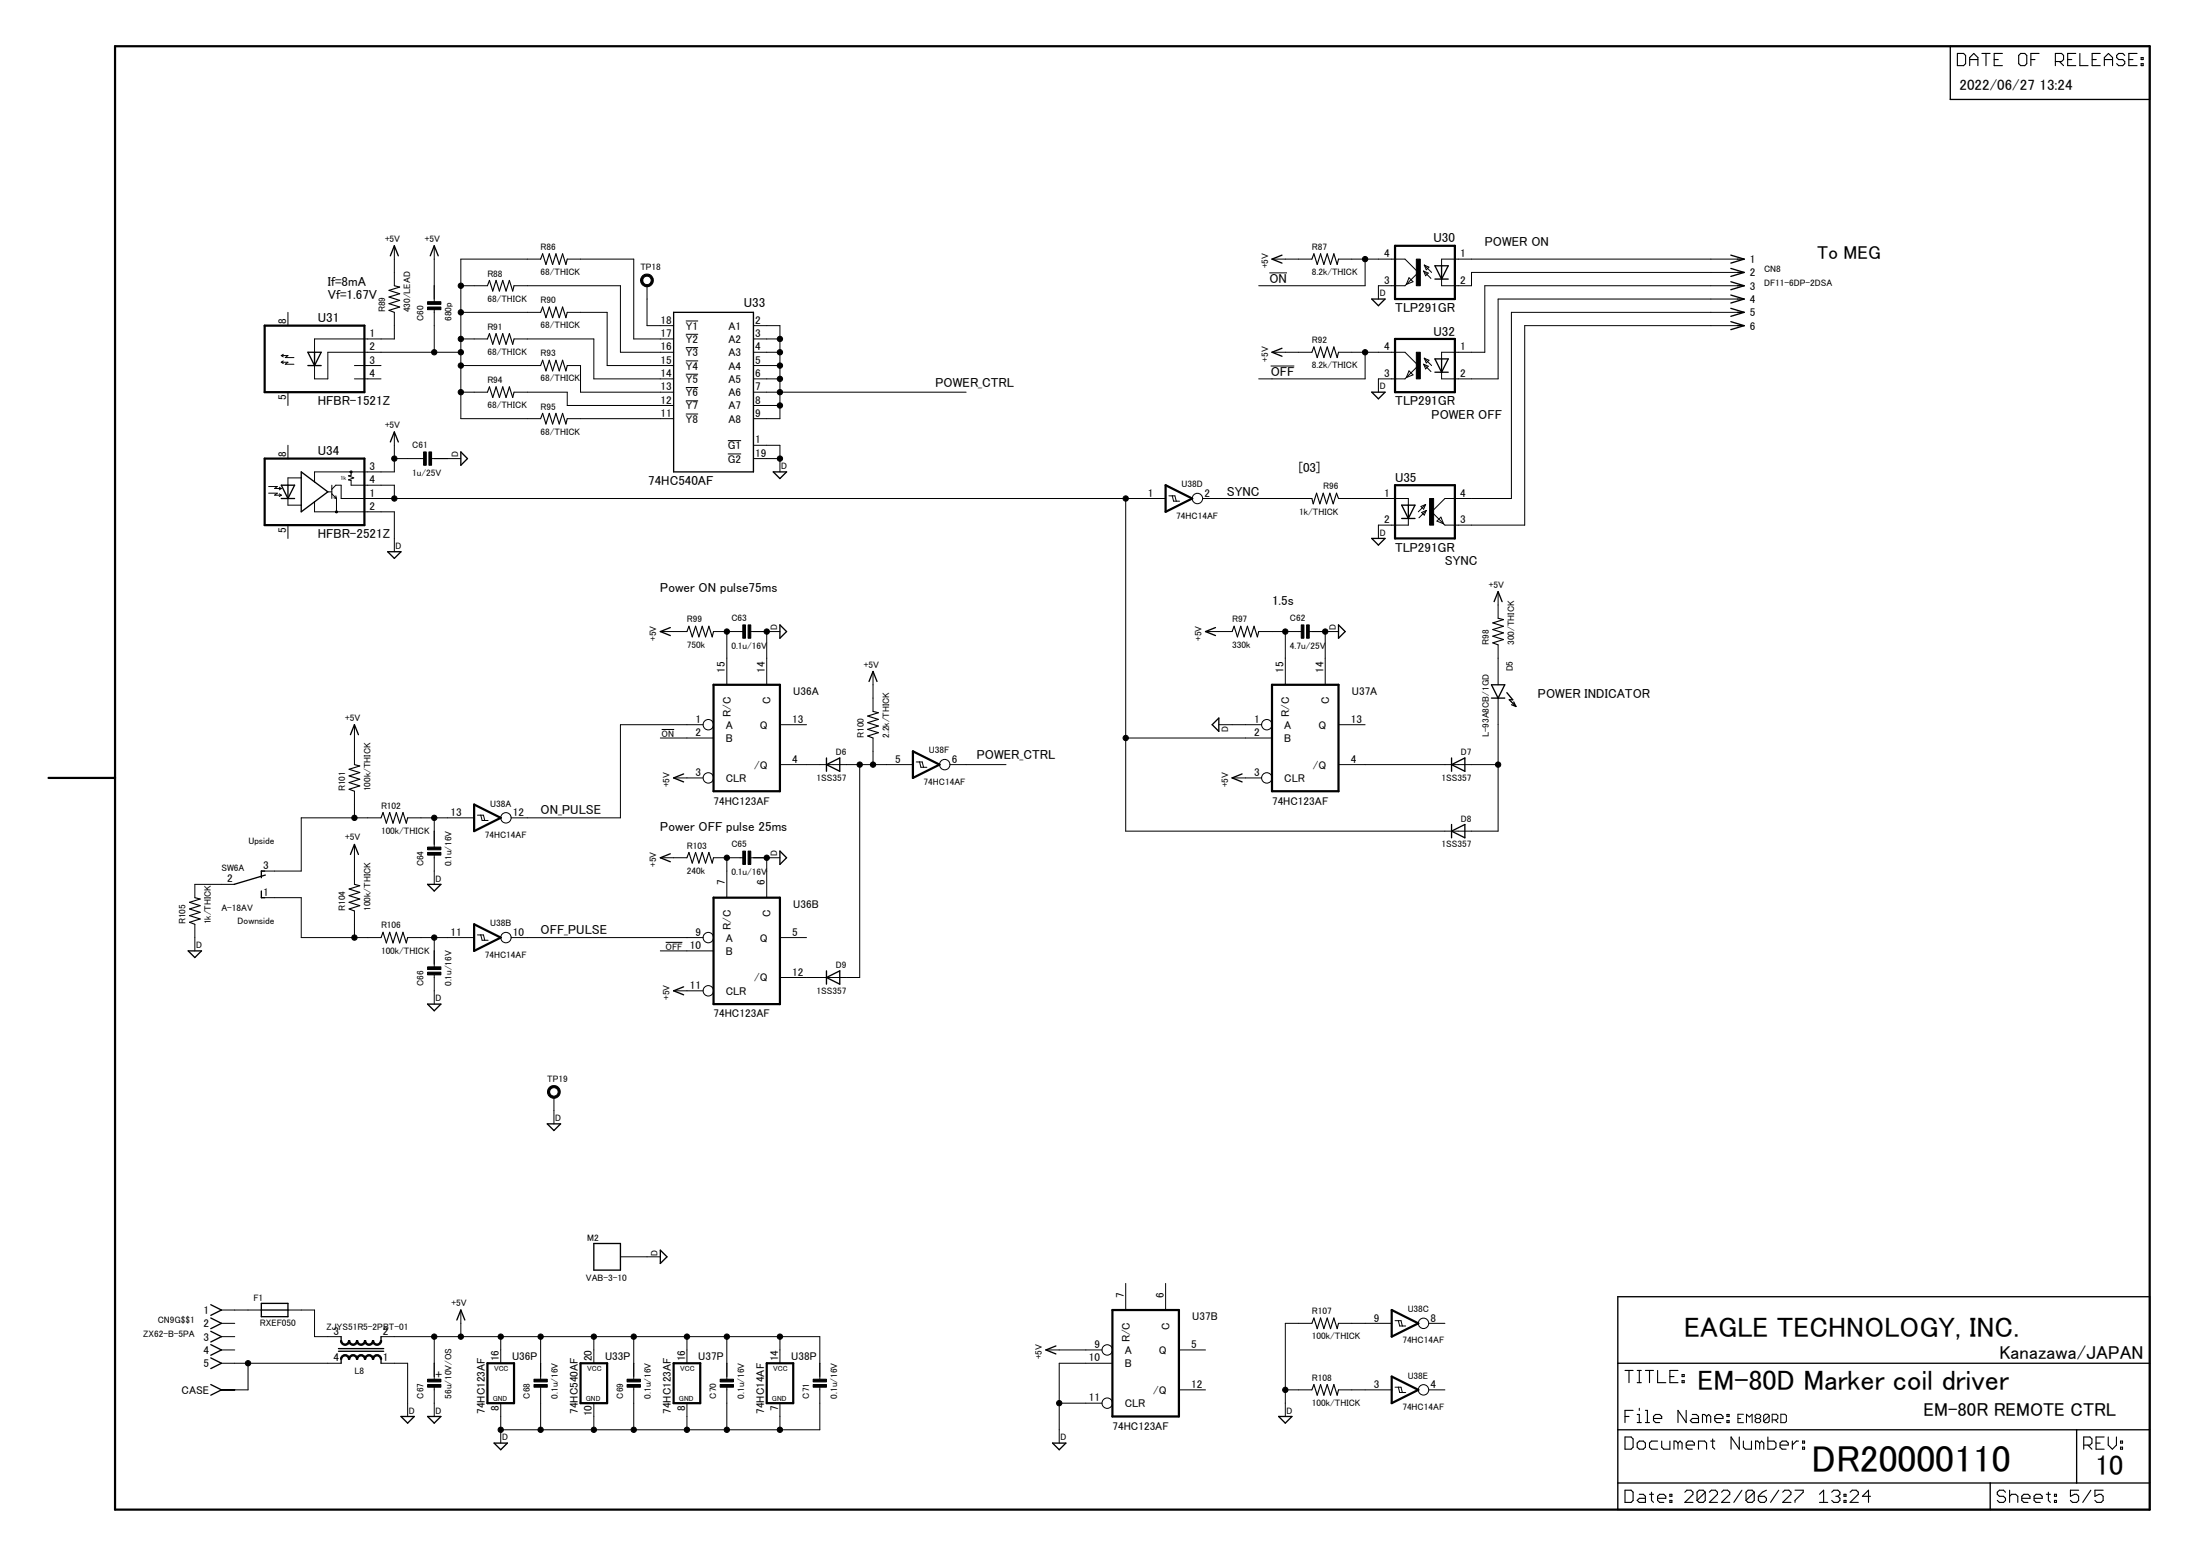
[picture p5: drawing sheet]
<svg xmlns="http://www.w3.org/2000/svg" width="420mm" height="297mm" viewBox="0 0 420 297" stroke-linecap="round" stroke-linejoin="round" font-family="sans-serif">
<g fill="none" stroke="#000" stroke-width=".19">
<path d="M55 59.6v2.6M75.3 59.6v5.1h-15.2v2.5M75.3 46.9v7.6M82.9 46.9v10.7M82.9 59.1v8.1M88 54.5h5.1M88 59.6h15.3M98.2 54.5h20.3v12.7h10.2M103.3 49.5h-15.3v30.4h15.3M108.3 49.5h12.7v15.2h7.7M108.3 59.6h7.7v10.2h12.7M123.6 54.5v7.7h5.1"/>
<path d="M242.4 52.1h3.4M242.9 49.5h7.6M255.6 49.5h12.7l2.6 2.5-2.6 2.5h-5.1v2.6M260.7 49.5v5h-20.3M269.1 53l.8 .8-1.3 .5zM271.9 51.8l1.4 1.3M271.9 51.8l.9 .3-.5 .5zM272 50.6l.9 .4-.5 .5zM272 50.6l1.4 1.4M331.8 57.1h-45.7v15.2h-10.8v-1.2M331.8 54.5h-48.2v12.7h-8.3v1.3M331.8 59.6h-43.2v35.6h-12.7l-2.5 2.5 2.5 2.5h15.3v-38h40.6"/>
<path d="M331.8 49.5h-56.5v1.2M331.8 52h-50.8v2.5h-5.7v-1.2M53.7 69.2h1.3l-.5 .3h1.6M53.7 69.2l.4 .2M53.7 67.9h1.3l-.5 .4h1.6M53.7 67.9l.4 .2M54.1 68.9l-.4 .3M54.1 67.6l-.4 .3M55 74.9v2.5M67.7 72.3h5.1M67.7 69.8h5.1M88 67.2h-25.4v5.1h-2.5v-2.5"/>
<path d="M88 64.7h5.1M88 69.8h15.3M88 74.9h5.1M98.2 64.7h15.2v7.6h15.3M98.2 74.9h10.1v2.5h20.4M108.3 69.8h2.6v5.1h17.8M108.3 79.9h20.4M131 61.3h2.3M131 63.8h2.3M131 66.4h2.3M131 68.9h2.3M131 71.4h2.3"/>
<path d="M131 74h2.3M131 76.5h2.3M131 79h2.3M143.9 64.7h5M143.9 72.3h5M143.9 67.2h5M143.9 69.8h5M143.9 62.2h5v17.7h-5M143.9 74.9h40.6M143.9 77.4h5M242.7 69.9h4.5M242.9 67.2h7.6"/>
<path d="M255.6 67.2h12.7l2.6 2.6-2.6 2.5h-5.1v2.6M260.7 67.2v5.1h-20.3M269.1 70.8l.8 .8-1.3 .5zM271.9 69.5l1.4 1.4M271.9 69.5l.9 .4-.5 .5zM272 68.4l.9 .4-.5 .5zM272 68.4l1.4 1.4M51.3 92.9h1.7l-.5 .4h1.2M51.3 94.1h1.7l-.5 .4h1.2M53.3 93l.4 .3M53.3 94.3l.4 .2M53.7 93.3l-.4 .2"/>
<path d="M53.7 94.5l-.4 .3M55 85v2.5M55 95.2v1.2h2.5M57.5 91.2h-2.5v1.4M60.1 95.8v1.9h15.2v7.6M62.5 93.9h.9M63.4 92.6v2.6M63.4 94.3l.9 .9M63.4 93.4l.7-.8h1.1v2.6h157.4M63.8 95l.5 .2M64.1 94.7l.2 .5M64.3 95.2v2.5"/>
<path d="M67.1 90.1v.6l-.6 .1 1.1 .4-1.1 .4 .6 .1v.9h8.2v2.6M75.3 82.5v7.6h-15.2v1.9M75.3 87.5h5.6M82.4 87.5h5.6M139 84.1h2.5M139 86.7h2.5M143.9 85h5v5.1M143.9 87.5h5M215 95.2v63.5h71.1v-25.4M223.2 94.7h1.2l.2 1M223.9 94.7l.2 1h1.2M229.7 95.2h20.8"/>
<path d="M255.6 95.2h13.4v1.2M269 99v1.2h-5.8v2.6M271.4 96.7l.9-.4-.4 .9zM271.5 97.8l.9-.3-.4 .8zM272.3 96.3l-1.4 1.4M272.4 97.5l-1.4 1.3M274.4 99.5l.8-.8 .5 1.3zM55 100.2v2.6M286.1 112.9v5.1M67.7 138.3v7.7M126.1 120.6h5.1M126.4 139.3h2.4"/>
<path d="M134.3 138.3h-15.8v17.8h-20.9M136.3 120.6h5.6M138.8 120.6v10.1M143.4 120.6h5.5M146.4 120.6v10.1M148.9 138.3h5.1M166.7 128.2v7.6M230.2 120.6h5.1M232.8 138.3h8.2M240.4 120.6h8.1M245.5 120.6v10.1M250 120.6h5.6"/>
<path d="M253.1 120.6v10.1M255.6 138.3h5.1M286.1 123.1v7.6M67.7 151v5.1M72.8 156.1h-15.3v10.2h-7.6M77.9 156.1h12.7M82.9 156.1v5.6M91.2 155.6h1.1l.3 1M91.8 155.6l.3 1h1.1M126.1 140.9h10.2M128.7 148.5h5.6M148.9 146h25.4"/>
<path d="M164.2 146v40.6h-15.3M166.7 140.9v5.1M175 145.5h1.1l.3 1M175.6 145.5l.3 1h1.1M181.4 146h10.7M215 140.9h27.9M235.3 148.5h5.7M255.6 146h30.5M37.2 176.4v5.1M44.8 168.8h-7.6v2.6M49.9 171.4h7.6v7.6h15.3M67.7 161.2v7.6"/>
<path d="M67.7 173.9v5.1M77.9 179h12.7M82.9 163.2v5.6M82.9 179v5.6M91.2 178.5h1.1l.3 1M91.8 178.5l.3 1h1.1M97.6 179h36.7M126.1 163.7h5.1M127.1 179.9h3.2M136.3 163.7h5.6M138.8 163.7v7.7M143.4 163.7h5.5"/>
<path d="M146.4 163.7v7.7M148.9 179h5.1M82.9 186.1v5.6M126.1 181.5h10.2M128.7 189.1h5.6M105.8 209.5v5M118.5 239.9h7.6M42.3 255.2h2.5M42.3 250.1h7.6M42.3 252.6h2.5M42.3 257.7h2.5M55 250.1h5.1v5.1h5.1"/>
<path d="M72.8 255.2h83.8v8.1M82.9 255.2v8.1M88 250.1v5.1M95.6 255.2v5M103.3 255.2v8.1M113.4 255.2v5M121 255.2v8.1M131.2 255.2v5M138.8 255.2v8.1M148.9 255.2v5M199.7 257.7h10.8M215 245v5.1"/>
<path d="M222.6 245v5.1M225.1 257.7h5.1M250.5 252.6h-5v17.8M255.6 252.6h10.2M266.4 252.1h1.2l.2 1M267.1 252.1l.2 1h1.2M272.9 252.6h3M42.3 260.2h22.9M47.4 260.2v5.1h-5.1M72.8 260.2h5.1v10.2M82.9 264.8v5.6M95.6 267.9v7.6"/>
<path d="M103.3 264.8v8.1M113.4 267.9v5M121 264.8v8.1M131.2 267.9v5M138.8 264.8v8.1M148.9 267.9v5M156.6 264.8v8.1h-61M202.3 267.9h8.2M212.4 260.2h-10.1v15.3M225.1 265.3h5.1M245.5 265.3h5M255.6 265.3h10.2"/>
<path d="M266.4 264.8h1.2l.2 1M267.1 264.8l.2 1h1.2M272.9 265.3h3M331.9 270.8h.5M333 270h-1.1v1.6h1.1M333.5 271.6v-1.6l.6 .5 .5-.5v1.6M335.4 270.8l-.2-.3v-.2l.2-.3h.6l.3 .3v.2l-.3 .3M335.4 270.8l-.2 .3v.2l.2 .3h.6l.3-.3v-.2l-.3-.3M335.4 270.8h.6M337.9 270.3l-.3-.3h-.5l-.3 .3v1M337.9 270.3v1l-.3 .3h-.5l-.3-.3M337.9 270.3l-1.1 1"/>
<path d="M338.5 271.1h.8l.2-.3v-.5l-.2-.3h-.8v1.6M339 271.1l.5 .5M340.1 270h.8l.3 .3v1l-.3 .3h-.8z"/>
<circle cx="228.7" cy="95.2" r=".99"/>
<circle cx="135.3" cy="138.3" r=".99"/>
<circle cx="241.9" cy="138.3" r=".99"/>
<circle cx="96.6" cy="156.1" r=".99"/>
<circle cx="135.3" cy="148.5" r=".99"/>
<circle cx="180.4" cy="146" r=".99"/>
<circle cx="241.9" cy="148.5" r=".99"/>
<circle cx="96.6" cy="179" r=".99"/>
<circle cx="135.3" cy="179" r=".99"/>
<circle cx="135.3" cy="189.1" r=".99"/>
<circle cx="211.5" cy="257.7" r=".99"/>
<circle cx="271.9" cy="252.6" r=".99"/>
<circle cx="211.5" cy="267.9" r=".99"/>
<circle cx="271.9" cy="265.3" r=".99"/>
</g>
<g fill="none" stroke="#000" stroke-width=".42">
<path d="M22 8.8h388.5v279.4h-388.5zM266.4 46.9h11.5v10.2h-11.5zM50.5 62.2h19.1v12.7h-19.1zM266.4 64.7h11.5v10.2h-11.5zM50.5 87.5h19.1v12.7h-19.1zM222.6 92.6l5.1 2.6-5.1 2.5zM266.4 92.6h11.5v10.2h-11.5zM136.3 130.7h12.6v20.3h-12.6zM242.9 130.7h12.7v20.3h-12.7zM9.3 148.5h12.7M90.6 153.6l5 2.5-5 2.6zM174.3 143.4l5.1 2.6-5.1 2.5z"/>
<path d="M90.6 176.4l5 2.6-5 2.5zM136.3 171.4h12.6v20.3h-12.6zM212.4 250.1h12.7v20.3h-12.7zM265.8 250.1l5.1 2.5-5.1 2.6zM93.1 260.2h5.1v7.7h-5.1zM110.9 260.2h5.1v7.7h-5.1zM128.7 260.2h5v7.7h-5zM146.4 260.2h5.1v7.7h-5.1zM265.8 262.8l5.1 2.5-5.1 2.6z"/>
</g>
<g fill="none" stroke="#000" stroke-width=".25">
<path d="M372.5 8.8h38v10.2h-38zM74.5 48.8l.8-1.9 .8 1.9M82.2 48.8l.7-1.9 .8 1.9M128.7 59.6h15.2v30.5h-15.2zM244.8 48.7l-1.9 .8 1.9 .7M262 57.1h2.5l-1.3 1.3zM274 50.7h2.6l-1.3 2.6zM274 53.3h2.6M275.3 50.7v2.6M330.6 48.7l2.5 .8M330.6 51.2l2.5 .8M330.6 53.8l2.5 .7"/>
<path d="M330.6 56.3l2.5 .8M330.6 58.9l2.5 .7M331.8 59.6h1.3M331.8 57.1h1.3M331.8 49.5h1.3M331.8 52h1.3M331.8 54.5h1.3M333.1 49.5l-2.5 .7M333.1 52l-2.5 .8M333.1 54.5l-2.5 .8M333.1 57.1l-2.5 .7M333.1 59.6l-2.5 .8"/>
<path d="M58.8 67.2h2.5l-1.2 2.6zM58.8 69.8h2.5M60.1 67.2v2.6M244.8 66.5l-1.9 .7 1.9 .8M262 74.9h2.5l-1.3 1.2zM274 68.5h2.6l-1.3 2.6zM274 71.1h2.6M275.3 68.5v2.6M330.6 61.4l2.5 .8M331.8 62.2h1.3M333.1 62.2l-2.5 .7M53.7 92.6h2.6l-1.3 2.6z"/>
<path d="M53.7 95.2h2.6M55 92.6v2.6M57.5 90.1l5.1 3.8-5.1 3.8zM74.5 84.4l.8-1.9 .8 1.9M88 86.3l1.3 1.2-1.3 1.3zM147.7 90.1h2.5l-1.3 1.3zM267.7 96.4h2.5l-1.2 2.6zM267.7 99h2.5M269 96.4v2.6M74 105.3h2.6l-1.3 1.3zM128 119.8l-1.9 .8 1.9 .7M148.9 119.3l1.3 1.3-1.3 1.2z"/>
<path d="M232.1 119.8l-1.9 .8 1.9 .7M255.6 119.3l1.3 1.3-1.3 1.2zM262 102.8h2.5l-1.3 1.3zM285.3 114.9l.8-2 .8 2M166 130.1l.7-1.9 .8 1.9M232.8 137.1v2.5l-1.3-1.3zM284.8 130.7h2.6l-1.3 2.6zM284.8 133.3h2.6M287.8 132.2l1.1 1.4h-.7l1.3 1.3-.8-.4M289.1 134l.4 .9M66.9 140.3l.8-2 .8 2M130.6 147.7l-1.9 .8 1.9 .8"/>
<path d="M157.8 146l2.6-1.3v2.5zM157.8 144.7v2.5M237.2 147.7l-1.9 .8 1.9 .8M277.2 146l2.6-1.3v2.5zM277.2 144.7v2.5M277.2 157.4v2.5M277.2 158.7l2.6-1.3v2.5zM49.9 170.1v1.3h.6M50.5 166.3h-.6v1.3M50.7 167l-6 1.8M66.9 163.1l.8-1.9 .8 1.9M81.7 168.8h2.5l-1.3 1.3z"/>
<path d="M128 163l-1.9 .7 1.9 .8M148.9 162.5l1.3 1.2-1.3 1.3zM35.9 181.5h2.6l-1.3 1.3zM81.7 191.7h2.5l-1.3 1.3zM130.6 188.4l-1.9 .7 1.9 .8M157.8 185.3v2.6M157.8 186.6l2.6-1.3v2.6zM104.5 214.5h2.6l-1.3 1.3zM113.4 237.4h5.1v5.1h-5.1zM126.1 238.7l1.3 1.2-1.3 1.3zM40.3 249.1l2 1-2 1M40.3 251.6l2 1-2 1"/>
<path d="M40.3 254.1l2 1.1-2 1M40.3 256.7l2 1-2 1M40.3 259.2l2 1-2 1.1M49.9 248.8h5.1v2.6h-5.1zM49.9 250.1h5.1M64.6 258h8.7M64.6 257.5h8.7M65.2 255.2v.7M65.2 259.5v.7M72.8 255.2v.7M72.8 259.5v.7M87.2 252l.8-1.9 .8 1.9"/>
<path d="M201.7 256.9l-2 .8 2 .8M309 247.5h101.5v40.7h-101.5zM40.3 264.3l2 1-2 1M76.6 270.4h2.5l-1.2 1.3zM81.7 270.4h2.5l-1.3 1.3zM94.4 275.5h2.5l-1.3 1.3zM201 275.5h2.6l-1.3 1.3zM244.2 270.4h2.5l-1.2 1.3zM309 272.9h101.5M309 260.2h101.5M396.6 272.9v10.2M309 283.1h101.5"/>
<path d="M380.1 283.1v5.1"/>
</g>
<g fill="none" stroke="#000" stroke-width=".21">
<path d="M373.8 10.2h1.2l.4 .4v1.5l-.4 .4h-1.2zM376.2 12.5v-1.5l.8-.8 .7 .8v1.5M376.2 11.4h1.5M378.5 10.2h1.6M379.3 10.2v2.3M380.9 11.4h.7M382.4 10.2h-1.5v2.3h1.5M385.5 10.6l.4-.4h.8l.4 .4v1.5l-.4 .4h-.8l-.4-.4zM387.9 11.4h.7M389.4 10.2h-1.5v2.3M392.5 11.7h1.2l.4-.3v-.8l-.4-.4h-1.2v2.3M393.3 11.7l.8 .8"/>
<path d="M394.9 11.4h.8M396.4 10.2h-1.5v2.3h1.5M397.2 10.2v2.3h1.6M399.6 11.4h.7M401.1 10.2h-1.5v2.3h1.5M401.9 11.4h1.6M401.9 12.5v-1.5l.8-.8 .8 .8v1.5M405.8 10.6l-.4-.4h-.8l-.4 .4v.4l.4 .4h.8l.4 .3v.4l-.4 .4h-.8l-.4-.4M406.6 11.4h.8M408.1 10.2h-1.5v2.3h1.5M408.9 12.1h.4v.4h-.4zM408.9 11h.4v.4h-.4z"/>
<path d="M75.3 54.5l1 .3-2 .6 2 .7-2 .6 2 .6-2 .7 2 .6-2 .6 1 .4M93.1 54.5l.4-1 .6 2.1 .6-2.1 .7 2.1 .6-2.1 .6 2.1 .7-2.1 .6 2.1 .3-1.1M103.3 49.5l.3-1 .7 2 .6-2 .6 2 .7-2 .6 2 .6-2 .7 2 .2-1M103.3 59.6l.3-1 .7 2 .6-2 .6 2 .7-2 .6 2 .6-2 .7 2 .2-1M250.5 49.5l.4-1 .7 2 .6-2 .6 2 .7-2 .6 2 .6-2 .7 2 .2-1M93.1 64.7l.4-1 .6 2 .6-2 .7 2 .6-2 .6 2 .7-2 .6 2 .3-1M93.1 74.9l.4-1 .6 2 .6-2 .7 2 .6-2 .6 2 .7-2 .6 2 .3-1M103.3 69.8l.3-1 .7 2 .6-2 .6 2 .7-2 .6 2 .6-2 .7 2 .2-1M103.3 79.9l.3-1 .7 2 .6-2 .6 2 .7-2 .6 2 .6-2 .7 2 .2-1M250.5 67.2l.4-1 .7 2.1 .6-2.1 .6 2.1 .7-2.1 .6 2.1 .6-2.1 .7 2.1 .2-1.1M250.5 95.2l.3 1 .6-2.1 .7 2.1 .6-2.1 .6 2.1 .7-2.1 .6 2.1 .6-2.1 .4 1.1M286.1 118l1 .3-2 .6 2 .6-2 .7 2 .6-2 .7 2 .6-2 .6 1 .4"/>
<path d="M131.2 120.6l.4-1.1 .6 2.1 .6-2.1 .7 2.1 .6-2.1 .6 2.1 .7-2.1 .6 2.1 .3-1M166.7 135.8l1 .3-2 .6 2 .6-2 .7 2 .6-2 .6 2 .7-2 .6 1 .4M235.3 120.6l.4-1.1 .6 2.1 .7-2.1 .6 2.1 .6-2.1 .7 2.1 .6-2.1 .6 2.1 .3-1M67.7 146l1 .2-2 .7 2 .6-2 .6 2 .7-2 .6 2 .6-2 .7 1 .3M72.8 156.1l.4-1 .6 2 .6-2 .7 2 .6-2 .6 2 .7-2 .6 2 .3-1M37.2 171.4l1 .2-2 .7 2 .6-2 .6 2 .7-2 .6 2 .6-2 .7 1 .3M67.7 168.8l1 .3-2 .6 2 .6-2 .7 2 .6-2 .7 2 .6-2 .6 1 .4M72.8 179l.4-1 .6 2 .6-2 .7 2 .6-2 .6 2 .7-2 .6 2 .3-1M131.2 163.7l.4-1 .6 2.1 .6-2.1 .7 2.1 .6-2.1 .6 2.1 .7-2.1 .6 2.1 .3-1.1M250.5 252.6l.4-1 .7 2 .6-2 .6 2 .7-2 .6 2 .6-2 .7 2 .2-1M250.5 265.3l.4-1 .7 2 .6-2 .6 2 .7-2 .6 2 .6-2 .7 2 .2-1M310.3 274.3h1.2l.4 .4v1.6l-.4 .3h-1.2z"/>
<path d="M310.3 261.6h1.6M310.3 270.4h.8M311.1 261.6v2.3M311.9 269.2h-1.6v2.4M312.7 275.5l.4-.4h.7l.4 .4v.8l-.4 .3h-.7l-.4-.3zM312.7 261.6h.8M312.7 263.9h.8M312.7 270h.4v1.6M312.7 271.6h.8M313.1 261.6v2.3M313.1 268.8v.4M314.2 261.6h1.6"/>
<path d="M314.2 269.2h.4v2.4M314.2 271.6h.8M315 261.6v2.3M315.8 270.8h1.6v-.4l-.4-.4h-.8l-.4 .4v.8l.4 .4h.8M316.6 261.6v2.3h1.5M316.6 275.1h-1.2l-.4 .4v.8l.4 .3h1.2M317.4 275.1v1.2l.4 .3h1.1v-1.5M318.9 262.8h.8M320.5 261.6h-1.6v2.3h1.6M320.5 275.5l-.4-.4h-.4v1.5M320.5 275.5l.4-.4 .3 .4v1.1M320.5 275.5v1.1"/>
<path d="M321.2 263.6h.4v.3h-.4zM321.2 262.4h.4v.4h-.4zM322 275.9h1.6v-.4l-.4-.4h-.8l-.4 .4v.8l.4 .3h.8M322 269.2v2.4l-1.5-2.4v2.4M323.2 270h.8l.4 .4v1.2h-1.2l-.4-.4 .4-.4h1.2M324.4 276.6v-1.5h1.1l.4 .4v1.1M325.9 270.4v1.2M325.9 270.4l-.4-.4h-.4v1.6M325.9 270.4l.4-.4 .4 .4v1.2M326.7 275.1h.8M327.1 274.7v1.6l.4 .3M327.5 270.8h1.6v-.4l-.4-.4h-.8l-.4 .4v.8l.4 .4h.8"/>
<path d="M329.8 270h.4v.4h-.4zM329.8 271.2h.4v.4h-.4zM332.2 274.3v2.3l-1.6-2.3v2.3M333 275.1v1.2l.3 .3h1.2v-1.5M336.1 275.5l-.4-.4h-.4v1.5M336.1 275.5v1.1M336.1 275.5l.3-.4 .4 .4v1.1M337.6 274.3v2.3h1.2l.4-.3v-.8l-.4-.4h-1.2M340 275.9h1.5v-.4l-.4-.4h-.7l-.4 .4v.8l.4 .3h.7M342.3 275.1v1.5M343.5 275.1h-.4l-.8 .8M344.3 276.3h.3v.3h-.3z"/>
<path d="M344.3 275.1h.3v.4h-.3zM398 275.9h1.1l.4-.4v-.8l-.4-.4h-1.1v2.3M398.7 275.9l.8 .7M400.3 275.5h.8M401.8 274.3h-1.5v2.3h1.5M402.6 274.3v1.6l.8 .7 .8-.7v-1.6M405 276.3h.4v.3h-.4zM405 275.1h.4v.4h-.4zM310.3 284.5h1.2l.4 .4v1.5l-.4 .4h-1.2zM313.1 285.3h.7l.4 .3v1.2h-1.1l-.4-.4 .4-.4h1.1M315 285.3h.8M315.4 284.9v1.5l.4 .4"/>
<path d="M316.6 286h1.5v-.4l-.3-.3h-.8l-.4 .3v.8l.4 .4h.8M318.9 286.4h.4v.4h-.4zM318.9 285.3h.4v.3h-.4zM321.8 284.9l.4-.4h.7l.4 .4v.4l-1.5 1.5h1.5M325.7 284.9v1.5l-.4 .4h-.8l-.4-.4M325.7 284.9l-.4-.4h-.8l-.4 .4v1.5M325.7 284.9l-1.6 1.5M326.5 284.9l.3-.4h.8l.4 .4v.4l-1.5 1.5h1.5M328.8 284.9l.4-.4h.7l.4 .4v.4l-1.5 1.5h1.5M332.7 284.5l-1.6 2.3M335 284.9v1.5l-.4 .4h-.8l-.3-.4M335 284.9l-.4-.4h-.8l-.3 .4v1.5"/>
<path d="M335 284.9l-1.5 1.5M335.8 285.6h1.2l.4 .4v.4l-.4 .4h-.8l-.4-.4zM337.4 284.5l-.8 .4-.8 .7M339.7 284.5l-1.6 2.3M340.5 284.9l.4-.4h.8l.3 .4v.4l-1.5 1.5h1.5M342.8 284.5h1.6v.4l-1.6 1.5v.4M347.5 286.8h1.6M347.5 285.3l.8-.8v2.3M349.8 284.9l.4-.4h.8l.4 .4v.4l-.4 .3M350.6 285.6h.4M351 285.6l.4 .4v.4l-.4 .4h-.8l-.4-.4M352.2 286.4h.4v.4h-.4z"/>
<path d="M352.2 285.3h.4v.3h-.4zM353.3 284.9l.4-.4h.8l.4 .4v.4l-1.6 1.5h1.6M357.2 285.6h-1.5l1.1-1.1v2.3M383 284.9l-.4-.4h-.8l-.4 .4v.4l.4 .3h.8l.4 .4v.4l-.4 .4h-.8l-.4-.4M383.8 285.6l.4-.3h.8l.4 .3v1.2M383.8 284.5v2.3M386.1 286h1.6v-.4l-.4-.3h-.8l-.4 .3v.8l.4 .4h.8M388.5 286h1.5v-.4l-.4-.3h-.7l-.4 .3v.8l.4 .4h.7M390.8 285.3h.8M391.2 284.9v1.5l.4 .4M392.4 286.4h.3v.4h-.3zM392.4 285.3h.3v.3h-.3z"/>
<path d="M397 284.5h-1.6v1.1l.8-.3h.4l.4 .3v.8l-.4 .4h-.8l-.4-.4M399.3 284.5l-1.5 2.3M401.7 284.5h-1.6v1.1l.8-.3h.4l.4 .3v.8l-.4 .4h-.8l-.4-.4"/>
</g>
<g fill="#000" stroke="#000" stroke-width=".19">
<path d="M122.8 52.6a1.22 1.22 0 0 1 1.8 .4 1.22 1.22 0 0 1-.7 1.7 1.22 1.22 0 0 1-1.6-1.2h.4a.8 .8 0 0 1 1.1-.8 .8 .8 0 0 1 .3 1.4 .8 .8 0 0 1-1.3-.4l-.1-.2h-.4l.1-.3z" fill-rule="evenodd"/>
<path d="M64.1 97.6h.3v.3h-.3v-.2h.2h-.2z" fill-rule="evenodd"/>
<path d="M66.9 90h.3v.2h-.3l-.1-.1h.3h-.3z" fill-rule="evenodd"/>
<path d="M105 207.5a1.22 1.22 0 0 1 1.9 .4 1.22 1.22 0 0 1-.8 1.7 1.22 1.22 0 0 1-1.5-1.2h.4a.82 .82 0 0 1 1.1-.8 .82 .82 0 0 1 .2 1.4 .82 .82 0 0 1-1.3-.3v-.3h-.4v-.3z" fill-rule="evenodd"/>
<path d="M65 255.9h.3a.63 .63 0 0 0 .6 .7 .63 .63 0 0 0 .6-.7h.3a.89 .89 0 0 1-.9 .9 .89 .89 0 0 1-.9-.9z" fill-rule="evenodd"/>
<path d="M65.2 258.9a.89 .89 0 0 1 1-.3 .89 .89 0 0 1 .6 .9h-.3a.63 .63 0 0 0-.6-.7 .63 .63 0 0 0-.6 .7h-.3z" fill-rule="evenodd"/>
<path d="M66.5 255.9h.3a.63 .63 0 0 0 .6 .7 .63 .63 0 0 0 .7-.7h.2a.89 .89 0 0 1-.9 .9 .89 .89 0 0 1-.9-.9z" fill-rule="evenodd"/>
<path d="M66.8 258.9a.89 .89 0 0 1 1-.3 .89 .89 0 0 1 .5 .9h-.2a.63 .63 0 0 0-.7-.7 .63 .63 0 0 0-.6 .7h-.3z" fill-rule="evenodd"/>
<path d="M68.1 255.9h.2a.63 .63 0 0 0 .7 .7 .63 .63 0 0 0 .6-.7h.2a.89 .89 0 0 1-.8 .9 .89 .89 0 0 1-.9-.9z" fill-rule="evenodd"/>
<path d="M68.3 258.9a.89 .89 0 0 1 1-.3 .89 .89 0 0 1 .5 .9h-.2a.63 .63 0 0 0-.6-.7 .63 .63 0 0 0-.7 .7h-.2z" fill-rule="evenodd"/>
<path d="M69.6 255.9h.2a.63 .63 0 0 0 .7 .7 .63 .63 0 0 0 .6-.7h.3a.89 .89 0 0 1-.9 .9 .89 .89 0 0 1-.9-.9z" fill-rule="evenodd"/>
<path d="M69.8 258.9a.89 .89 0 0 1 1-.3 .89 .89 0 0 1 .6 .9h-.3a.63 .63 0 0 0-.6-.7 .63 .63 0 0 0-.7 .7h-.2z" fill-rule="evenodd"/>
<path d="M71.1 255.9h.3a.63 .63 0 0 0 .6 .7 .63 .63 0 0 0 .6-.7h.3a.89 .89 0 0 1-.9 .9 .89 .89 0 0 1-.9-.9z" fill-rule="evenodd"/>
<path d="M71.3 258.9a.89 .89 0 0 1 1-.3 .89 .89 0 0 1 .6 .9h-.3a.63 .63 0 0 0-.6-.7 .63 .63 0 0 0-.6 .7h-.3z" fill-rule="evenodd"/>
<circle cx="88" cy="54.5" r=".51"/>
<circle cx="88" cy="59.6" r=".51"/>
<circle cx="260.7" cy="49.5" r=".51"/>
<circle cx="82.9" cy="67.2" r=".51"/>
<circle cx="88" cy="74.9" r=".51"/>
<circle cx="88" cy="67.2" r=".51"/>
<circle cx="88" cy="64.7" r=".51"/>
<circle cx="88" cy="69.8" r=".51"/>
<circle cx="148.9" cy="69.8" r=".51"/>
<circle cx="148.9" cy="67.2" r=".51"/>
<circle cx="148.9" cy="64.7" r=".51"/>
<circle cx="148.9" cy="72.3" r=".51"/>
<circle cx="148.9" cy="77.4" r=".51"/>
<circle cx="148.9" cy="74.9" r=".51"/>
<circle cx="260.7" cy="67.2" r=".51"/>
<circle cx="75.3" cy="87.5" r=".51"/>
<circle cx="75.3" cy="95.2" r=".51"/>
<circle cx="148.9" cy="87.5" r=".51"/>
<circle cx="215" cy="95.2" r=".51"/>
<circle cx="138.8" cy="120.6" r=".51"/>
<circle cx="146.4" cy="120.6" r=".51"/>
<circle cx="245.5" cy="120.6" r=".51"/>
<circle cx="253.1" cy="120.6" r=".51"/>
<circle cx="67.7" cy="156.1" r=".51"/>
<circle cx="82.9" cy="156.1" r=".51"/>
<circle cx="164.2" cy="146" r=".51"/>
<circle cx="166.7" cy="146" r=".51"/>
<circle cx="215" cy="140.9" r=".51"/>
<circle cx="286.1" cy="146" r=".51"/>
<circle cx="67.7" cy="179" r=".51"/>
<circle cx="82.9" cy="179" r=".51"/>
<circle cx="138.8" cy="163.7" r=".51"/>
<circle cx="146.4" cy="163.7" r=".51"/>
<circle cx="82.9" cy="255.2" r=".51"/>
<circle cx="88" cy="255.2" r=".51"/>
<circle cx="95.6" cy="255.2" r=".51"/>
<circle cx="103.3" cy="255.2" r=".51"/>
<circle cx="113.4" cy="255.2" r=".51"/>
<circle cx="121" cy="255.2" r=".51"/>
<circle cx="131.2" cy="255.2" r=".51"/>
<circle cx="138.8" cy="255.2" r=".51"/>
<circle cx="148.9" cy="255.2" r=".51"/>
<circle cx="47.4" cy="260.2" r=".51"/>
<circle cx="95.6" cy="272.9" r=".51"/>
<circle cx="103.3" cy="272.9" r=".51"/>
<circle cx="113.4" cy="272.9" r=".51"/>
<circle cx="121" cy="272.9" r=".51"/>
<circle cx="131.2" cy="272.9" r=".51"/>
<circle cx="138.8" cy="272.9" r=".51"/>
<circle cx="148.9" cy="272.9" r=".51"/>
<circle cx="202.3" cy="267.9" r=".51"/>
<circle cx="245.5" cy="265.3" r=".51"/>
</g>
<g fill="#000" stroke="#000" stroke-width=".19">
<path d="M81.7 57.6h2.5v.5h-2.5zM81.7 58.6h2.5v.5h-2.5zM270.5 49.5h.8v5h-.8zM270.5 67.2h.8v5.1h-.8zM80.9 86.3h.5v2.5h-.5zM81.9 86.3h.5v2.5h-.5zM273 95.2h.8v5h-.8zM141.9 119.3h.5v2.5h-.5zM142.9 119.3h.5v2.5h-.5zM248.5 119.3h.5v2.5h-.5zM249.5 119.3h.5v2.5h-.5zM81.7 161.7h2.5v.5h-2.5z"/>
<path d="M81.7 162.7h2.5v.5h-2.5zM141.9 162.5h.5v2.5h-.5zM142.9 162.5h.5v2.5h-.5zM81.7 184.6h2.5v.5h-2.5zM81.7 185.6h2.5v.5h-2.5zM81.7 263.3h2.5v.5h-2.5zM81.7 264.3h2.5v.5h-2.5zM102 263.3h2.5v.5h-2.5zM102 264.3h2.5v.5h-2.5zM119.8 263.3h2.5v.5h-2.5zM119.8 264.3h2.5v.5h-2.5zM137.5 263.3h2.6v.5h-2.6z"/>
<path d="M137.5 264.3h2.6v.5h-2.6zM155.3 263.3h2.5v.5h-2.5zM155.3 264.3h2.5v.5h-2.5z"/>
</g>
<text font-size="7.2" x="346" y="281.1">DR20000110</text>
<g font-size="5.4">
<text x="321.7" y="255.2">EAGLE TECHNOLOGY, INC.</text>
<text x="324.2" y="265.3">EM-80D Marker coil driver</text>
<text x="400.1" y="281.6">10</text>
</g>
<g font-size="3.6">
<text x="347.1" y="49.5">To MEG</text>
<text x="381.9" y="259.5">Kanazawa/JAPAN</text>
<text x="367.4" y="270.4">EM-80R REMOTE CTRL</text>
</g>
<g font-size="2.9">
<text x="374.2" y="17.2">2022/06/27</text>
<text x="389.5" y="17.2">13:24</text>
</g>
<g font-size="2.5">
<text x="273.7" y="46.3">U30</text>
<text x="283.6" y="46.9">POWER ON</text>
<text x="62.6" y="54.5">If=8mA</text>
<text x="62.6" y="57.1">Vf=1.67V</text>
<text x="142.1" y="58.6">U33</text>
<text x="242.4" y="54">ON</text>
<text x="266.5" y="59.6">TLP291GR</text>
<text x="60.7" y="61.5">U31</text>
<text x="273.7" y="64.1">U32</text>
<text x="242.7" y="71.8">OFF</text>
<text x="60.7" y="77.4">HFBR-1521Z</text>
<text x="178.7" y="73.8">POWER_CTRL</text>
<text x="266.5" y="77.4">TLP291GR</text>
<text x="273.4" y="79.9">POWER OFF</text>
<text x="60.7" y="86.9">U34</text>
<text x="123.8" y="92.6">74HC540AF</text>
<text x="234.3" y="94.7">SYNC</text>
<text x="248" y="90.1">[03]</text>
<text x="266.4" y="92">U35</text>
<text x="60.7" y="102.8">HFBR-2521Z</text>
<text x="266.4" y="105.3">TLP291GR</text>
<text x="275.9" y="107.9">SYNC</text>
<text x="126.1" y="113">Power ON pulse75ms</text>
<text x="242.9" y="115.5">1.5s</text>
<text x="293.7" y="133.3">POWER INDICATOR</text>
<text x="186.5" y="144.9">POWER_CTRL</text>
<text x="103.2" y="155.4">ON_PULSE</text>
<text x="126.1" y="158.7">Power OFF pulse 25ms</text>
<text x="103.2" y="178.2">OFF_PULSE</text>
<text x="83.2" y="263.3">+</text>
</g>
<g font-size="2.1">
<text x="264.4" y="49.1">4</text>
<text x="278.8" y="49.1">1</text>
<text x="334.2" y="50.2">1</text>
<text x="334.2" y="52.8">2</text>
<text x="264.4" y="54.2">3</text>
<text x="278.8" y="54.2">2</text>
<text x="334.2" y="55.3">3</text>
<text x="334.2" y="57.8">4</text>
<text x="54.6" y="61.8" transform="rotate(-90 54.6 61.8)">8</text>
<text x="70.6" y="64.3">1</text>
<text x="126.1" y="61.8">18</text>
<text x="126.1" y="64.3">17</text>
<text x="131" y="62.9">Y1</text>
<text x="131" y="65.5">Y2</text>
<text x="139.1" y="62.9">A1</text>
<text x="139.1" y="65.5">A2</text>
<text x="144.2" y="61.8">2</text>
<text x="144.2" y="64.3">3</text>
<text x="334.2" y="60.4">5</text>
<text x="334.2" y="62.9">6</text>
<text x="70.6" y="66.9">2</text>
<text x="70.6" y="72">4</text>
<text x="70.6" y="69.4">3</text>
<text x="126.1" y="66.9">16</text>
<text x="126.1" y="69.4">15</text>
<text x="126.1" y="72">14</text>
<text x="131" y="68">Y3</text>
<text x="131" y="70.5">Y4</text>
<text x="139.1" y="68">A3</text>
<text x="139.1" y="70.5">A4</text>
<text x="144.2" y="66.9">4</text>
<text x="144.2" y="69.4">5</text>
<text x="144.2" y="72">6</text>
<text x="264.4" y="72">3</text>
<text x="264.4" y="66.9">4</text>
<text x="278.8" y="66.9">1</text>
<text x="278.8" y="72">2</text>
<text x="54.6" y="76.3" transform="rotate(-90 54.6 76.3)">5</text>
<text x="126.1" y="74.5">13</text>
<text x="126.1" y="77">12</text>
<text x="131" y="73.1">Y5</text>
<text x="131" y="75.6">Y6</text>
<text x="139.1" y="73.1">A5</text>
<text x="139.1" y="75.6">A6</text>
<text x="144.2" y="74.5">7</text>
<text x="144.2" y="77">8</text>
<text x="126.1" y="79.6">11</text>
<text x="131" y="78.2">Y7</text>
<text x="131" y="80.7">Y8</text>
<text x="139.1" y="78.2">A7</text>
<text x="139.1" y="80.7">A8</text>
<text x="144.2" y="79.6">9</text>
<text x="54.6" y="87.2" transform="rotate(-90 54.6 87.2)">8</text>
<text x="70.6" y="89.7">3</text>
<text x="139" y="85.8">G1</text>
<text x="139" y="88.3">G2</text>
<text x="144.2" y="84.7">1</text>
<text x="144.2" y="87.2">19</text>
<text x="70.6" y="92.3">4</text>
<text x="70.6" y="94.8">1</text>
<text x="219.2" y="94.8">1</text>
<text x="230" y="94.8">2</text>
<text x="264.4" y="94.8">1</text>
<text x="278.8" y="94.8">4</text>
<text x="54.6" y="101.7" transform="rotate(-90 54.6 101.7)">5</text>
<text x="70.6" y="97.4">2</text>
<text x="264.4" y="99.9">2</text>
<text x="278.8" y="99.9">3</text>
<text x="138.4" y="128.4" transform="rotate(-90 138.4 128.4)">15</text>
<text x="146.1" y="128.4" transform="rotate(-90 146.1 128.4)">14</text>
<text x="245.1" y="128.4" transform="rotate(-90 245.1 128.4)">15</text>
<text x="252.7" y="128.4" transform="rotate(-90 252.7 128.4)">14</text>
<text x="132.8" y="138">1</text>
<text x="139.6" y="136.9" transform="rotate(-90 139.6 136.9)">R/C</text>
<text x="147.2" y="134.5" transform="rotate(-90 147.2 134.5)">C</text>
<text x="151.3" y="138">13</text>
<text x="151.5" y="132.6">U36A</text>
<text x="239.5" y="138">1</text>
<text x="246.2" y="136.9" transform="rotate(-90 246.2 136.9)">R/C</text>
<text x="253.9" y="134.5" transform="rotate(-90 253.9 134.5)">C</text>
<text x="258" y="138">13</text>
<text x="258.2" y="132.6">U37A</text>
<text x="132.8" y="140.5">2</text>
<text x="138.6" y="139.1">A</text>
<text x="138.6" y="141.6">B</text>
<text x="145.1" y="139.1">Q</text>
<text x="239.5" y="140.5">2</text>
<text x="245.3" y="139.1">A</text>
<text x="245.3" y="141.6">B</text>
<text x="251.8" y="139.1">Q</text>
<text x="132.8" y="148.1">3</text>
<text x="138.6" y="149.3">CLR</text>
<text x="144" y="146.7">/Q</text>
<text x="151.3" y="145.6">4</text>
<text x="170.9" y="145.6">5</text>
<text x="181.8" y="145.6">6</text>
<text x="239.5" y="148.1">3</text>
<text x="245.3" y="149.3">CLR</text>
<text x="250.7" y="146.7">/Q</text>
<text x="258" y="145.6">4</text>
<text x="86" y="155.8">13</text>
<text x="98" y="155.8">12</text>
<text x="136.3" y="153.6">74HC123AF</text>
<text x="242.9" y="153.6">74HC123AF</text>
<text x="50.3" y="165.9">3</text>
<text x="43.4" y="168.5">2</text>
<text x="50.3" y="171">1</text>
<text x="138.4" y="169" transform="rotate(-90 138.4 169)">7</text>
<text x="146.1" y="169" transform="rotate(-90 146.1 169)">6</text>
<text x="151.5" y="173.3">U36B</text>
<text x="86" y="178.6">11</text>
<text x="98" y="178.6">10</text>
<text x="132.8" y="178.6">9</text>
<text x="138.6" y="179.7">A</text>
<text x="139.6" y="177.5" transform="rotate(-90 139.6 177.5)">R/C</text>
<text x="145.1" y="179.7">Q</text>
<text x="147.2" y="175.1" transform="rotate(-90 147.2 175.1)">C</text>
<text x="151.3" y="178.6">5</text>
<text x="131.8" y="181.2">10</text>
<text x="138.6" y="182.3">B</text>
<text x="131.8" y="188.8">11</text>
<text x="138.6" y="189.9">CLR</text>
<text x="144" y="187.4">/Q</text>
<text x="151.3" y="186.2">12</text>
<text x="136.3" y="194.2">74HC123AF</text>
<text x="38.9" y="250.9">1</text>
<text x="214.6" y="247.8" transform="rotate(-90 214.6 247.8)">7</text>
<text x="222.3" y="247.8" transform="rotate(-90 222.3 247.8)">6</text>
<text x="227.7" y="252">U37B</text>
<text x="38.9" y="253.4">2</text>
<text x="38.9" y="255.9">3</text>
<text x="63.7" y="254.8">3</text>
<text x="73.1" y="254.8">2</text>
<text x="209" y="257.4">9</text>
<text x="215.8" y="256.3" transform="rotate(-90 215.8 256.3)">R/C</text>
<text x="223.4" y="253.8" transform="rotate(-90 223.4 253.8)">C</text>
<text x="227.5" y="257.4">5</text>
<text x="262.4" y="252.3">9</text>
<text x="273.2" y="252.3">8</text>
<text x="38.9" y="258.5">4</text>
<text x="38.9" y="261">5</text>
<text x="63.7" y="259.9">4</text>
<text x="73.1" y="259.9">1</text>
<text x="95.3" y="259.9" transform="rotate(-90 95.3 259.9)">16</text>
<text x="97.8" y="259.6">U36P</text>
<text x="113" y="259.9" transform="rotate(-90 113 259.9)">20</text>
<text x="115.6" y="259.6">U33P</text>
<text x="130.8" y="259.9" transform="rotate(-90 130.8 259.9)">16</text>
<text x="133.3" y="259.6">U37P</text>
<text x="148.6" y="259.9" transform="rotate(-90 148.6 259.9)">14</text>
<text x="151.1" y="259.6">U38P</text>
<text x="208" y="259.9">10</text>
<text x="214.8" y="258.5">A</text>
<text x="214.8" y="261">B</text>
<text x="221.3" y="258.5">Q</text>
<text x="34.7" y="266.1">CASE</text>
<text x="92.6" y="269.9" transform="rotate(-90 92.6 269.9)">74HC123AF</text>
<text x="95.3" y="269.3" transform="rotate(-90 95.3 269.3)">8</text>
<text x="110.4" y="269.9" transform="rotate(-90 110.4 269.9)">74HC540AF</text>
<text x="128.1" y="269.9" transform="rotate(-90 128.1 269.9)">74HC123AF</text>
<text x="130.8" y="269.3" transform="rotate(-90 130.8 269.3)">8</text>
<text x="145.9" y="269.9" transform="rotate(-90 145.9 269.9)">74HC14AF</text>
<text x="148.6" y="269.3" transform="rotate(-90 148.6 269.3)">7</text>
<text x="208" y="267.5">11</text>
<text x="214.8" y="268.6">CLR</text>
<text x="220.2" y="266.1">/Q</text>
<text x="227.5" y="265">12</text>
<text x="262.4" y="265">3</text>
<text x="273.2" y="265">4</text>
<text x="113" y="270.4" transform="rotate(-90 113 270.4)">10</text>
<text x="212.5" y="272.9">74HC123AF</text>
</g>
<g font-size="1.8">
<text x="73.5" y="46.2">+5V</text>
<text x="81.1" y="46.2">+5V</text>
<text x="103.2" y="47.7">R86</text>
<text x="250.6" y="47.7">R87</text>
<text x="93.1" y="52.8">R88</text>
<text x="103.2" y="52.5">68/THICK</text>
<text x="122.3" y="51.6">TP18</text>
<text x="242.2" y="51.2" transform="rotate(-90 242.2 51.2)">+5V</text>
<text x="250.6" y="52.5">8.2k/THICK</text>
<text x="336.9" y="52">CN8</text>
<text x="73.6" y="59.6" transform="rotate(-90 73.6 59.6)">R89</text>
<text x="78.4" y="59.6" transform="rotate(-90 78.4 59.6)">430/LEAD</text>
<text x="93.1" y="57.6">68/THICK</text>
<text x="103.2" y="57.9">R90</text>
<text x="263.5" y="56.6">D</text>
<text x="336.9" y="54.5">DF11-6DP-2DSA</text>
<text x="80.9" y="61.3" transform="rotate(-90 80.9 61.3)">C60</text>
<text x="86.2" y="61.3" transform="rotate(-90 86.2 61.3)">680p</text>
<text x="93.1" y="62.9">R91</text>
<text x="103.2" y="62.7">68/THICK</text>
<text x="250.6" y="65.5">R92</text>
<text x="93.1" y="67.7">68/THICK</text>
<text x="103.2" y="68">R93</text>
<text x="242.2" y="69" transform="rotate(-90 242.2 69)">+5V</text>
<text x="250.6" y="70.3">8.2k/THICK</text>
<text x="93.1" y="77.9">68/THICK</text>
<text x="93.1" y="73.1">R94</text>
<text x="103.2" y="72.8">68/THICK</text>
<text x="263.5" y="74.3">D</text>
<text x="73.5" y="81.7">+5V</text>
<text x="103.2" y="83">68/THICK</text>
<text x="103.2" y="78.2">R95</text>
<text x="78.7" y="85.5">C61</text>
<text x="87.5" y="87.3" transform="rotate(-90 87.5 87.3)">D</text>
<text x="149.2" y="89.6">D</text>
<text x="78.7" y="90.9">1u/25V</text>
<text x="225.7" y="93">U38D</text>
<text x="252.7" y="93.4">R96</text>
<text x="224.6" y="99">74HC14AF</text>
<text x="248.1" y="98.2">1k/THICK</text>
<text x="75.6" y="104.8">D</text>
<text x="263.5" y="102.3">D</text>
<text x="284.3" y="112.2">+5V</text>
<text x="131.2" y="118.8">R99</text>
<text x="139.7" y="118.5">C63</text>
<text x="235.3" y="118.8">R97</text>
<text x="246.4" y="118.5">C62</text>
<text x="125.3" y="122.3" transform="rotate(-90 125.3 122.3)">+5V</text>
<text x="131.2" y="123.6">750k</text>
<text x="139.7" y="123.9">0.1u/16V</text>
<text x="148.5" y="120.3" transform="rotate(-90 148.5 120.3)">D</text>
<text x="229.5" y="122.3" transform="rotate(-90 229.5 122.3)">+5V</text>
<text x="235.3" y="123.6">330k</text>
<text x="246.4" y="123.9">4.7u/25V</text>
<text x="255.1" y="120.3" transform="rotate(-90 255.1 120.3)">D</text>
<text x="284.4" y="123.1" transform="rotate(-90 284.4 123.1)">R98</text>
<text x="289.2" y="123.1" transform="rotate(-90 289.2 123.1)">300/THICK</text>
<text x="165" y="127.4">+5V</text>
<text x="288.9" y="128.2" transform="rotate(-90 288.9 128.2)">D5</text>
<text x="65.9" y="137.6">+5V</text>
<text x="126.4" y="140.6">ON</text>
<text x="165" y="140.9" transform="rotate(-90 165 140.9)">R100</text>
<text x="169.8" y="140.9" transform="rotate(-90 169.8 140.9)">2.2k/THICK</text>
<text x="177.4" y="143.8">U38F</text>
<text x="234.6" y="139.7" transform="rotate(-90 234.6 139.7)">D</text>
<text x="284.3" y="140.8" transform="rotate(-90 284.3 140.8)">L-93A8CB/1GD</text>
<text x="155.9" y="149">1SS357</text>
<text x="159.6" y="144.2">D6</text>
<text x="176.4" y="149.8">74HC14AF</text>
<text x="275.3" y="149">1SS357</text>
<text x="279" y="144.2">D7</text>
<text x="65.9" y="151" transform="rotate(-90 65.9 151)">R101</text>
<text x="70.7" y="151" transform="rotate(-90 70.7 151)">100k/THICK</text>
<text x="72.8" y="154.4">R102</text>
<text x="93.6" y="154">U38A</text>
<text x="127.9" y="150.3" transform="rotate(-90 127.9 150.3)">+5V</text>
<text x="234.6" y="150.3" transform="rotate(-90 234.6 150.3)">+5V</text>
<text x="47.4" y="161.2">Upside</text>
<text x="65.9" y="160.4">+5V</text>
<text x="72.8" y="159.2">100k/THICK</text>
<text x="92.6" y="159.9">74HC14AF</text>
<text x="131.2" y="162">R103</text>
<text x="139.7" y="161.7">C65</text>
<text x="275.3" y="161.7">1SS357</text>
<text x="279" y="156.9">D8</text>
<text x="42.3" y="166.3">SW6A</text>
<text x="80.9" y="165.4" transform="rotate(-90 80.9 165.4)">C64</text>
<text x="86.2" y="165.4" transform="rotate(-90 86.2 165.4)">0.1u/16V</text>
<text x="125.3" y="165.5" transform="rotate(-90 125.3 165.5)">+5V</text>
<text x="131.2" y="166.8">240k</text>
<text x="139.7" y="167">0.1u/16V</text>
<text x="148.5" y="163.5" transform="rotate(-90 148.5 163.5)">D</text>
<text x="42.3" y="173.9">A-18AV</text>
<text x="65.9" y="173.9" transform="rotate(-90 65.9 173.9)">R104</text>
<text x="70.7" y="173.9" transform="rotate(-90 70.7 173.9)">100k/THICK</text>
<text x="83.2" y="168.3">D</text>
<text x="35.5" y="176.4" transform="rotate(-90 35.5 176.4)">R105</text>
<text x="40.3" y="176.4" transform="rotate(-90 40.3 176.4)">1k/THICK</text>
<text x="45.4" y="176.4">Downside</text>
<text x="72.8" y="177.2">R106</text>
<text x="93.6" y="176.8">U38B</text>
<text x="37.5" y="181">D</text>
<text x="72.8" y="182">100k/THICK</text>
<text x="92.6" y="182.8">74HC14AF</text>
<text x="127.1" y="181.3">OFF</text>
<text x="159.6" y="184.8">D9</text>
<text x="80.9" y="188.3" transform="rotate(-90 80.9 188.3)">C66</text>
<text x="83.2" y="191.2">D</text>
<text x="86.2" y="188.3" transform="rotate(-90 86.2 188.3)">0.1u/16V</text>
<text x="127.9" y="190.9" transform="rotate(-90 127.9 190.9)">+5V</text>
<text x="155.9" y="189.7">1SS357</text>
<text x="104.5" y="206.5">TP19</text>
<text x="106" y="214">D</text>
<text x="112.1" y="236.9">M2</text>
<text x="125.6" y="239.7" transform="rotate(-90 125.6 239.7)">D</text>
<text x="111.9" y="244.5">VAB-3-10</text>
<text x="48.4" y="248.3">F1</text>
<text x="86.2" y="249.3">+5V</text>
<text x="250.6" y="250.9">R107</text>
<text x="268.8" y="250.5">U38C</text>
<text x="27.3" y="255.2">ZX62-B-5PA</text>
<text x="30.1" y="252.6">CN9G$$1</text>
<text x="49.7" y="253.1">RXEF050</text>
<text x="62.4" y="253.9">ZJYS51R5-2PBT-01</text>
<text x="250.6" y="255.7">100k/THICK</text>
<text x="267.8" y="256.4">74HC14AF</text>
<text x="67.7" y="262.3">L8</text>
<text x="199" y="259.5" transform="rotate(-90 199 259.5)">+5V</text>
<text x="250.6" y="263.6">R108</text>
<text x="268.8" y="263.2">U38E</text>
<text x="78.1" y="269.9">D</text>
<text x="80.9" y="267" transform="rotate(-90 80.9 267)">C67</text>
<text x="83.2" y="269.9">D</text>
<text x="86.2" y="267" transform="rotate(-90 86.2 267)">56u/10V/OS</text>
<text x="101.2" y="267" transform="rotate(-90 101.2 267)">C68</text>
<text x="106.5" y="267" transform="rotate(-90 106.5 267)">0.1u/16V</text>
<text x="119" y="267" transform="rotate(-90 119 267)">C69</text>
<text x="124.3" y="267" transform="rotate(-90 124.3 267)">0.1u/16V</text>
<text x="136.8" y="267" transform="rotate(-90 136.8 267)">C70</text>
<text x="142.1" y="267" transform="rotate(-90 142.1 267)">0.1u/16V</text>
<text x="154.5" y="267" transform="rotate(-90 154.5 267)">C71</text>
<text x="159.9" y="267" transform="rotate(-90 159.9 267)">0.1u/16V</text>
<text x="245.7" y="269.9">D</text>
<text x="250.6" y="268.4">100k/THICK</text>
<text x="267.8" y="269.1">74HC14AF</text>
<text x="95.9" y="275">D</text>
<text x="202.5" y="275">D</text>
</g>
<g font-size="1.4">
<text x="94.4" y="261.6">VCC</text>
<text x="112.1" y="261.6">VCC</text>
<text x="129.9" y="261.6">VCC</text>
<text x="147.7" y="261.6">VCC</text>
<text x="94.1" y="267.5">GND</text>
<text x="111.9" y="267.5">GND</text>
<text x="129.7" y="267.5">GND</text>
<text x="147.4" y="267.5">GND</text>
</g>
<text font-size="1.1" x="65" y="91.6">1k</text>
</svg>
